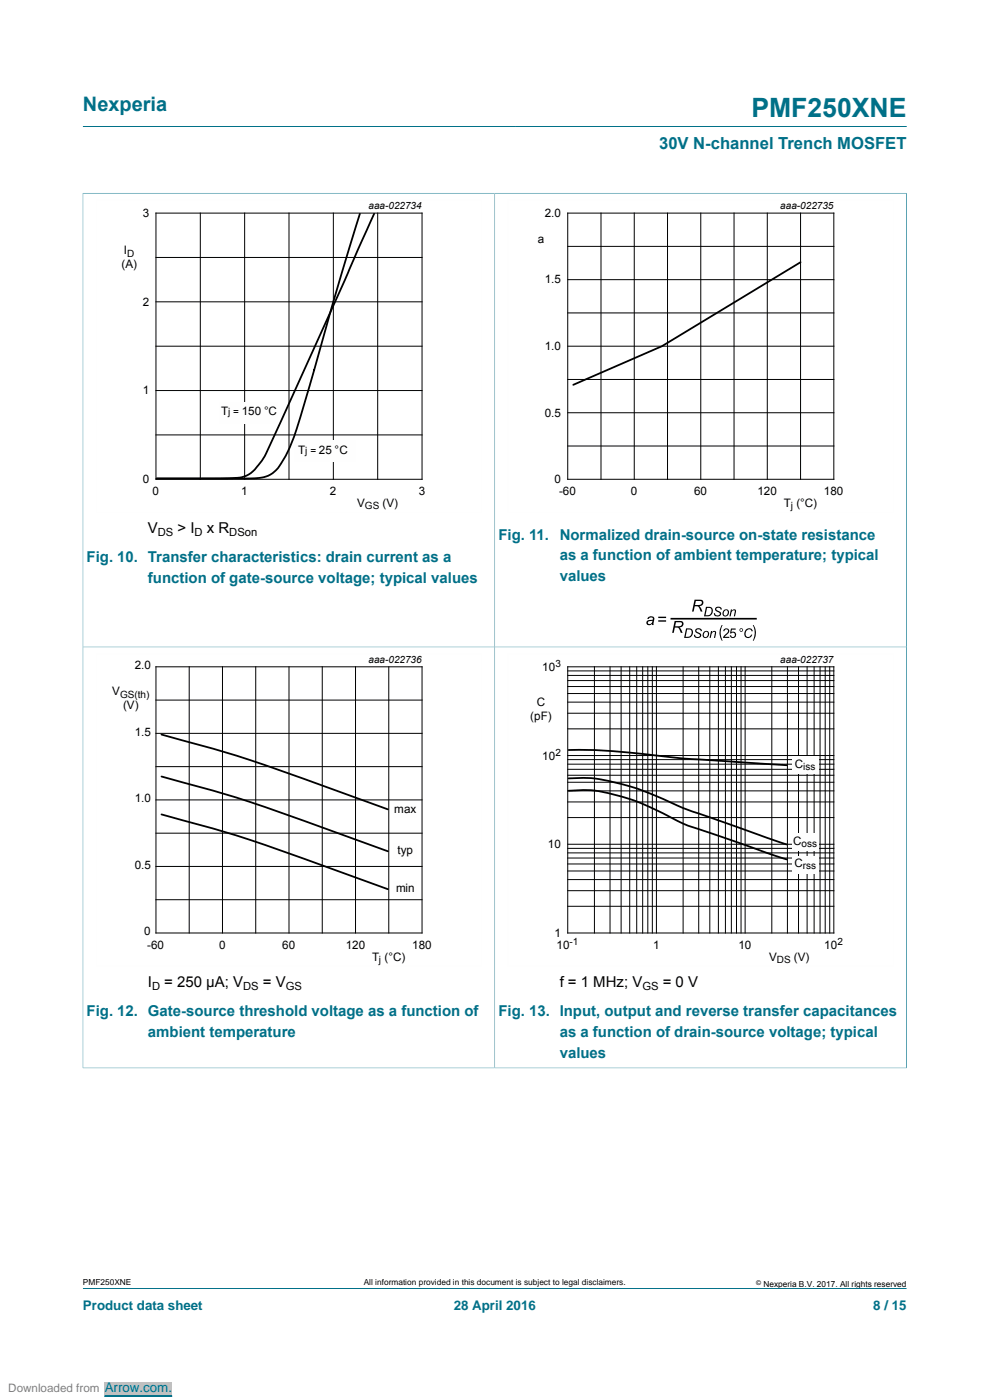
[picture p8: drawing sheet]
<svg xmlns="http://www.w3.org/2000/svg" width="210mm" height="297mm" viewBox="0 0 210 297" stroke-linecap="round" stroke-linejoin="round" font-family="sans-serif">
<path d="M17.6 26.8h174.7M17.6 40.9v96.4h87.3v-96.3h-87.4M17.6 273.3h174.7" fill="none" stroke="#007088" stroke-width=".21"/>
<path d="M33.1 45.2h56.4v56.5h-56.4zM33.1 54.6h56.4M42.5 45.2v56.5M51.9 45.2v56.5M61.3 45.2v56.5M70.7 45.2v56.5M80.1 45.2v56.5M33.1 64h56.4M33.1 73.4h56.4M33.1 82.9h56.4M33.1 92.3h56.4" fill="none" stroke="#000" stroke-width=".21"/>
<path d="M102.2 42.4h-81.8v66.3h81.8" fill="none" stroke="#fefefe" stroke-width=".21"/>
<g fill="#fefefe">
<path d="M46.5 85.3h12.5v4.5h-12.5z"/>
<path d="M62.4 93.5h13.1v4.5h-13.1z"/>
</g>
<path d="M76.3 45.3l-5.2 17.5-4.1 14.6a171.9 171.9 0 0 1-5.7 17.9l-1.2 2.3a6.5 6.5 0 0 1-6.8 3.9h-20.1h14.3a9.5 9.5 0 0 0 5.7-1.1l1.1-1.1a16.5 16.5 0 0 0 3.3-5.5l15.5-34.4 6.3-14.1M169.8 55.6l-29.4 17.8-18.8 8.2M34.3 155.8a318.5 318.5 0 0 1 37.5 12.1l10.5 3.8M34.3 164.7a305.3 305.3 0 0 1 35.5 11.4l12.5 4.5M34.3 172.8a304.5 304.5 0 0 1 35.5 11.3l12.5 4.5" fill="none" stroke="#000" stroke-width=".38"/>
<path d="M192.3 40.9v96.4h-174.7v89.3M192.4 41h-87.5v185.6h-87.4" fill="none" stroke="#007088" stroke-width=".21"/>
<path d="M189.6 42.4h-81.9v66.3h81.9M102.2 138.6h-81.8v66.4h81.8" fill="none" stroke="#fefefe" stroke-width=".21"/>
<g fill="none" stroke="#000" stroke-width=".21">
<path d="M120.4 45.2h56.5v56.5h-56.5zM120.4 59.3h56.5M120.4 52.3h56.5M127.5 45.2v56.5M134.5 45.2v56.5M141.6 45.2v56.5M148.7 45.2v56.5M155.7 45.2v56.5M162.8 45.2v56.5M169.8 45.2v56.5M120.4 73.4h56.5M120.4 66.4h56.5"/>
<path d="M120.4 94.6h56.5M120.4 87.6h56.5M120.4 80.5h56.5M33.1 141.5h56.4v56.4h-56.4zM33.1 155.6h56.4M33.1 148.5h56.4M40.1 141.5v56.4M47.2 141.5v56.4M54.2 141.5v56.4M61.3 141.5v56.4M68.4 141.5v56.4M75.4 141.5v56.4"/>
<path d="M82.5 141.5v56.4M33.1 176.8h56.4M33.1 169.7h56.4M33.1 162.6h56.4M33.1 190.9h56.4M33.1 183.8h56.4"/>
</g>
<g fill="#000">
<path d="M147.5 133.5a.76 .76 0 0 1 .8-.3 .76 .76 0 0 1 .6 .7l-.3-.1a.47 .47 0 0 0-.5-.3 .47 .47 0 0 0-.4 .4l.2 .1a.84 .84 0 0 1 .8 1 .83 .83 0 0 1-.9 .3 .83 .83 0 0 1-.6-.6h.3a.48 .48 0 0 0 .5 .4 .48 .48 0 0 0 .4-.5 1 1 0 0 1-.9-1zM150.8 133.9h.3l-.1 .2a.47 .47 0 0 1 .6-.3 .47 .47 0 0 1 .3 .6l-.2 .9h-.3l.2-1.2a.52 .52 0 0 0-.7 .5l-.1 .7h-.3zM151.8 129a.76 .76 0 0 1 .8-.3 .76 .76 0 0 1 .5 .6l-.3-.1a.47 .47 0 0 0-.4-.3 .47 .47 0 0 0-.5 .4l.2 .2a.84 .84 0 0 1 .8 .9 .83 .83 0 0 1-.8 .4 .83 .83 0 0 1-.7-.7h.3a.48 .48 0 0 0 .5 .5 .48 .48 0 0 0 .4-.6 1 1 0 0 1-.9-1zM153.1 132.6h.2l-.2 .5a3.6 3.6 0 0 0 .2 2.8h-.2a3.1 3.1 0 0 1 0-3.3zM155 129.3h.3l-.1 .2a.47 .47 0 0 1 .6-.3 .47 .47 0 0 1 .3 .7l-.2 .9h-.2l.2-1.3a.52 .52 0 0 0-.8 .6l-.1 .7h-.3zM158.2 133.6a.82 .82 0 0 1 .8-.3 .82 .82 0 0 1 .7 .6h-.3a.7 .7 0 0 0-.9-.3 .7 .7 0 0 0-.4 .9 .59 .59 0 0 0 .6 .6 .59 .59 0 0 0 .6-.5l.3 .1a.91 .91 0 0 1-1.3 .6 .91 .91 0 0 1-.3-1.5zM159.7 132.6h.2a3.1 3.1 0 0 1 0 3.3h-.2a3.6 3.6 0 0 0 0-3.3z"/>
<path d="M137.5 130.9a.71 .71 0 0 1 .9-.1 .71 .71 0 0 1 .4 .7l-.1 1.1h-.4v-.2a.64 .64 0 0 1-.9 .2 .64 .64 0 0 1-.2-.8 .64 .64 0 0 1 .8-.3h.5v-.2a.46 .46 0 0 0-.5-.3 .46 .46 0 0 0-.4 .3h-.3zM137.5 131.9l-.1 .1a.44 .44 0 0 0 .4 .4 .44 .44 0 0 0 .5-.3l.1-.4z"/>
<path d="M139.6 130.8h1.7v.3h-1.7zM139.6 131.6h1.7v.3h-1.7z"/>
<path d="M143.1 131.7h1.1a.71 .71 0 0 1 .8 .7 .71 .71 0 0 1-.9 .7l.7 1.2h-.4l-.2-.5a.78 .78 0 0 0-1-.7l-.3 1.2h-.3zM143.4 132l-.2 .9h.5a.64 .64 0 0 0 .7-.1 .64 .64 0 0 0 .2-.7z"/>
<path d="M145.5 133.3h.6a1.01 1.01 0 0 1 .9 1 1.01 1.01 0 0 1-.8 1h-1.1zM145.8 133.5l-.4 1.6a.93 .93 0 0 0 1.2-.4 .93 .93 0 0 0-.2-1.1z"/>
<path d="M147.3 127.2h1.1a.71 .71 0 0 1 .8 .7 .71 .71 0 0 1-.8 .7l.6 1.1h-.4l-.1-.4a.78 .78 0 0 0-1.1-.7l-.3 1.1h-.3zM147.6 127.5l-.2 .8h.5a.64 .64 0 0 0 .7 0 .64 .64 0 0 0 .2-.7z"/>
<path d="M149.3 134.1a.73 .73 0 0 1 1.1 .3 .73 .73 0 0 1-.8 1l-.2-.1a.76 .76 0 0 1-.1-1.2zM149.5 134.2a.49 .49 0 0 0-.3 .6 .49 .49 0 0 0 .7 .3l.1-.2a.46 .46 0 0 0 .2-.6 .46 .46 0 0 0-.7-.1z"/>
<path d="M149.8 128.7h.6a1.01 1.01 0 0 1 .8 1 1.01 1.01 0 0 1-.8 1l-1.1 .1zM150 129l-.3 1.5a.93 .93 0 0 0 1.1-.3 .93 .93 0 0 0-.2-1.2z"/>
<path d="M153.5 129.5a.73 .73 0 0 1 1.2 .4 .73 .73 0 0 1-.8 .9l-.3-.1a.76 .76 0 0 1-.1-1.2zM153.7 129.6a.49 .49 0 0 0-.2 .7 .49 .49 0 0 0 .6 .2l.1-.1a.46 .46 0 0 0 .2-.7 .46 .46 0 0 0-.7-.1z"/>
<path d="M153.6 133.4a.65 .65 0 0 1 1 .1 .65 .65 0 0 1-.3 1l-.6 .6h1v.2h-1.3l.3-.6a.98 .98 0 0 0 .6-1.1h-.4l-.2 .3h-.3zM155.1 133.3h1v.3h-.8l-.2 .5a.67 .67 0 0 1 1 .3 .67 .67 0 0 1-.4 .9 .67 .67 0 0 1-.9-.5h.3l.1 .3a.46 .46 0 0 0 .6-.2 .46 .46 0 0 0-.1-.6 .46 .46 0 0 0-.6 .1h-.2z"/>
<path d="M156.9 133.7a.38 .38 0 0 1 .7 0 .38 .38 0 0 1-.7 0zM157 133.7a.25 .25 0 0 0 .5 0 .25 .25 0 0 0-.5 0z"/>
</g>
<path d="M142.4 131.3h17.9" fill="none" stroke="#000" stroke-width=".35"/>
<g fill="#fefefe">
<path d="M83.5 186.9h5v3.4h-5z"/>
<path d="M83.5 178.9h5v3.4h-5z"/>
<path d="M83.5 170.1h5v3.4h-5z"/>
</g>
<path d="M192.4 226.6h-87.5v-89.3h87.4v89.3" fill="none" stroke="#007088" stroke-width=".21"/>
<path d="M189.6 138.6h-81.9v66.4h81.9" fill="none" stroke="#fefefe" stroke-width=".21"/>
<g fill="none" stroke="#000" stroke-width=".21">
<path d="M120.4 141.5h56.5v56.4h-56.5zM120.4 154.6h56.5M120.4 151.3h56.5M120.4 149h56.5M120.4 147.1h56.5M120.4 145.6h56.5M120.4 144.4h56.5M120.4 143.3h56.5M120.4 142.3h56.5M126.1 141.5v56.4M129.4 141.5v56.4M131.8 141.5v56.4"/>
<path d="M133.6 141.5v56.4M135.1 141.5v56.4M136.3 141.5v56.4M137.4 141.5v56.4M138.4 141.5v56.4M139.2 141.5v56.4M144.9 141.5v56.4M148.2 141.5v56.4M150.6 141.5v56.4M152.4 141.5v56.4M153.9 141.5v56.4M155.1 141.5v56.4"/>
<path d="M156.2 141.5v56.4M157.2 141.5v56.4M158.1 141.5v56.4M163.7 141.5v56.4M167 141.5v56.4M169.4 141.5v56.4M171.2 141.5v56.4M172.7 141.5v56.4M174 141.5v56.4M175 141.5v56.4M176 141.5v56.4M120.4 180h56.5"/>
<path d="M120.4 179.1h56.5M120.4 173.4h56.5M120.4 170.1h56.5M120.4 167.8h56.5M120.4 165.9h56.5M120.4 164.5h56.5M120.4 163.2h56.5M120.4 162.1h56.5M120.4 161.1h56.5M120.4 160.3h56.5M120.4 192.3h56.5M120.4 189h56.5"/>
<path d="M120.4 186.6h56.5M120.4 184.8h56.5M120.4 183.3h56.5M120.4 182h56.5M120.4 180.9h56.5"/>
</g>
<g fill="#fefefe">
<path d="M168 160.5h5.6v3.7h-5.6z"/>
<path d="M168 176.9h5.6v3.6h-5.6z"/>
<path d="M168 181.6h5.6v3.7h-5.6z"/>
</g>
<path d="M120.6 159.1a172.4 172.4 0 0 1 23.7 1.8l22.6 1.4M120.6 167.8a26.3 26.3 0 0 1 12.3 1.5 77.3 77.3 0 0 1 12 5.4l22 7.6M120.6 165.1a35.5 35.5 0 0 1 15.3 2.5l2.7 1a139.8 139.8 0 0 0 15.2 5.9l13.1 4.7" fill="none" stroke="#000" stroke-width=".38"/>
<path d="M0 294.5h70.6" fill="none" stroke="#fff" stroke-width="2.5" stroke-linecap="butt"/>
<path d="M22.2 293.2h14.3v2.6h-14.3z" fill="#c0c0c0"/>
<path d="M22.2 296.2h14.3" fill="none" stroke="#00f" stroke-width=".21"/>
<path d="M0 294.5h70.6" fill="none" stroke="#fff" stroke-width="2.5" stroke-linecap="butt"/>
<path d="M22.2 293.2h14.3v2.6h-14.3z" fill="#c0c0c0"/>
<path d="M22.2 296.2h14.3" fill="none" stroke="#00f" stroke-width=".21"/>
<path d="M0 294.5h70.6" fill="none" stroke="#fff" stroke-width="2.5" stroke-linecap="butt"/>
<path d="M22.2 293.2h14.3v2.6h-14.3z" fill="#c0c0c0"/>
<path d="M22.2 296.2h14.3" fill="none" stroke="#00f" stroke-width=".21"/>
<path d="M0 294.5h70.6" fill="none" stroke="#fff" stroke-width="2.5" stroke-linecap="butt"/>
<path d="M22.2 293.2h14.3v2.6h-14.3z" fill="#c0c0c0"/>
<path d="M22.2 296.2h14.3" fill="none" stroke="#00f" stroke-width=".21"/>
<path d="M0 294.5h70.6" fill="none" stroke="#fff" stroke-width="2.5" stroke-linecap="butt"/>
<path d="M22.2 293.2h14.3v2.6h-14.3z" fill="#c0c0c0"/>
<path d="M22.2 296.2h14.3" fill="none" stroke="#00f" stroke-width=".21"/>
<path d="M0 294.5h70.6" fill="none" stroke="#fff" stroke-width="2.5" stroke-linecap="butt"/>
<path d="M22.2 293.2h14.3v2.6h-14.3z" fill="#c0c0c0"/>
<path d="M22.2 296.2h14.3" fill="none" stroke="#00f" stroke-width=".21"/>
<path d="M0 294.5h70.6" fill="none" stroke="#fff" stroke-width="2.5" stroke-linecap="butt"/>
<path d="M22.2 293.2h14.3v2.6h-14.3z" fill="#c0c0c0"/>
<path d="M22.2 296.2h14.3" fill="none" stroke="#00f" stroke-width=".21"/>
<path d="M0 294.5h70.6" fill="none" stroke="#fff" stroke-width="2.5" stroke-linecap="butt"/>
<path d="M22.2 293.2h14.3v2.6h-14.3z" fill="#c0c0c0"/>
<path d="M22.2 296.2h14.3" fill="none" stroke="#00f" stroke-width=".21"/>
<text font-size="5.6" fill="#007088" x="159.4" y="24.8">PMF250XNE</text>
<text font-size="4.2" fill="#007088" x="17.6" y="23.6">Nexperia</text>
<text font-size="3.5" fill="#007088" x="139.8" y="31.7">30V N-channel Trench MOSFET</text>
<g font-size="3.2">
<text x="31.4" y="113.1">V</text>
<text x="37.7" y="113.1">&gt; I</text>
<text x="43.9" y="113.1">x R</text>
<text x="31.4" y="209.3">I</text>
<text x="34.9" y="209.3">= 250 μA; V</text>
<text x="55.8" y="209.3">= V</text>
<text x="118.7" y="209.3">f = 1 MHz; V</text>
<text x="140.6" y="209.3">= 0 V</text>
</g>
<g font-size="3.2" fill="#007088">
<text x="18.4" y="119.3">Fig. 10. Transfer characteristics: drain current as a</text>
<text x="105.7" y="114.5">Fig. 11.</text>
<text x="118.7" y="114.5">Normalized drain-source on-state resistance</text>
<text x="118.7" y="118.9">as a function of ambient temperature; typical</text>
<text x="31.4" y="123.7">function of gate-source voltage; typical values</text>
<text x="118.7" y="123.3">values</text>
<text x="18.4" y="215.6">Fig. 12. Gate-source threshold voltage as a function of</text>
<text x="105.7" y="215.6">Fig. 13. Input, output and reverse transfer capacitances</text>
<text x="31.4" y="220">ambient temperature</text>
<text x="118.7" y="220">as a function of drain-source voltage; typical</text>
<text x="118.7" y="224.4">values</text>
</g>
<g font-size="2.8" fill="#007088">
<text x="17.6" y="277.9">Product data sheet</text>
<text x="96.2" y="277.9">28 April 2016</text>
<text x="185.2" y="277.9">8 / 15</text>
</g>
<text font-size="2.8" fill="#00f" x="22.2" y="295.2">Arrow.com.</text>
<g font-size="2.5">
<text x="30.3" y="46">3</text>
<text x="115.5" y="46">2.0</text>
<text x="26.3" y="54">I</text>
<text x="114.1" y="51.6">a</text>
<text x="25.8" y="56.9">(A)</text>
<text x="30.3" y="64.9">2</text>
<text x="115.5" y="60.1">1.5</text>
<text x="115.5" y="74.3">1.0</text>
<text x="30.3" y="83.7">1</text>
<text x="46.9" y="88.1">T</text>
<text x="51.3" y="88.1">150 °C</text>
<text x="115.5" y="88.4">0.5</text>
<text x="63.2" y="96.3">T</text>
<text x="67.6" y="96.3">25</text>
<text x="71" y="96.3">°C</text>
<text x="30.3" y="102.5">0</text>
<text x="32.4" y="105">0</text>
<text x="51.2" y="105">1</text>
<text x="70" y="105">2</text>
<text x="75.8" y="107.6">V</text>
<text x="81.1" y="107.6">(V)</text>
<text x="88.8" y="105">3</text>
<text x="117.6" y="102.5">0</text>
<text x="118.6" y="105">-60</text>
<text x="133.8" y="105">0</text>
<text x="147.2" y="105">60</text>
<text x="160.7" y="105">120</text>
<text x="166.3" y="107.6">T (°C)</text>
<text x="174.8" y="105">180</text>
<text x="28.6" y="141.9">2.0</text>
<text x="115" y="142.3">10</text>
<text x="23.8" y="147.5">V</text>
<text x="113.9" y="149.8">C</text>
<text x="26.1" y="150.5">(V)</text>
<text x="112.5" y="152.8">(pF)</text>
<text x="28.6" y="156">1.5</text>
<text x="115" y="161.1">10</text>
<text x="168.6" y="162.8">C</text>
<text x="28.6" y="170.1">1.0</text>
<text x="83.6" y="172.4">max</text>
<text x="116.2" y="179.9">10</text>
<text x="168.2" y="179.2">C</text>
<text x="28.6" y="184.3">0.5</text>
<text x="84.3" y="181.2">typ</text>
<text x="168.5" y="183.9">C</text>
<text x="84" y="189.3">min</text>
<text x="30.6" y="198.4">0</text>
<text x="31.2" y="201.3">-60</text>
<text x="46.5" y="201.3">0</text>
<text x="59.9" y="201.3">60</text>
<text x="73.3" y="201.3">120</text>
<text x="78.9" y="203.8">T (°C)</text>
<text x="87.4" y="201.3">180</text>
<text x="117.6" y="198.7">1</text>
<text x="118.1" y="201.3">10</text>
<text x="138.5" y="201.3">1</text>
<text x="156.6" y="201.3">10</text>
<text x="163.2" y="203.8">V</text>
<text x="168.4" y="203.8">(V)</text>
<text x="174.8" y="201.3">10</text>
</g>
<text font-size="2.5" fill="#808080" x="1.8" y="295.2">Downloaded from</text>
<g font-size="2.4">
<text x="33.5" y="113.7">DS</text>
<text x="41.3" y="113.7">D</text>
<text x="48.6" y="113.7">DSon</text>
<text x="32.3" y="209.9">D</text>
<text x="51.6" y="209.9">DS</text>
<text x="60.6" y="209.9">GS</text>
<text x="136.3" y="209.9">GS</text>
</g>
<g font-size="2.1">
<text x="78.2" y="44.4">aaa-022734</text>
<text x="165.5" y="44.4">aaa-022735</text>
<text x="27" y="54.5">D</text>
<text x="48.4" y="88.1">j =</text>
<text x="64.8" y="96.3">j =</text>
<text x="77.4" y="108.1">GS</text>
<text x="167.7" y="108.1">j</text>
<text x="78.2" y="140.6">aaa-022736</text>
<text x="117.8" y="141.6">3</text>
<text x="165.5" y="140.6">aaa-022737</text>
<text x="25.5" y="148">GS(th)</text>
<text x="117.8" y="160.4">2</text>
<text x="170.4" y="163.4">iss</text>
<text x="170" y="179.7">oss</text>
<text x="170.3" y="184.4">rss</text>
<text x="120.8" y="200.5">-1</text>
<text x="177.6" y="200.5">2</text>
<text x="80.4" y="204.3">j</text>
<text x="164.8" y="204.3">DS</text>
</g>
<g font-size="1.8">
<text x="17.6" y="272.7">PMF250XNE</text>
<text x="77.2" y="272.7">All information provided in this document is subject to legal disclaimers.</text>
<text x="161.9" y="273">Nexperia B.V. 2017. All rights reserved</text>
</g>
<text font-size="1.4" x="160.4" y="272.6">©</text>
</svg>
